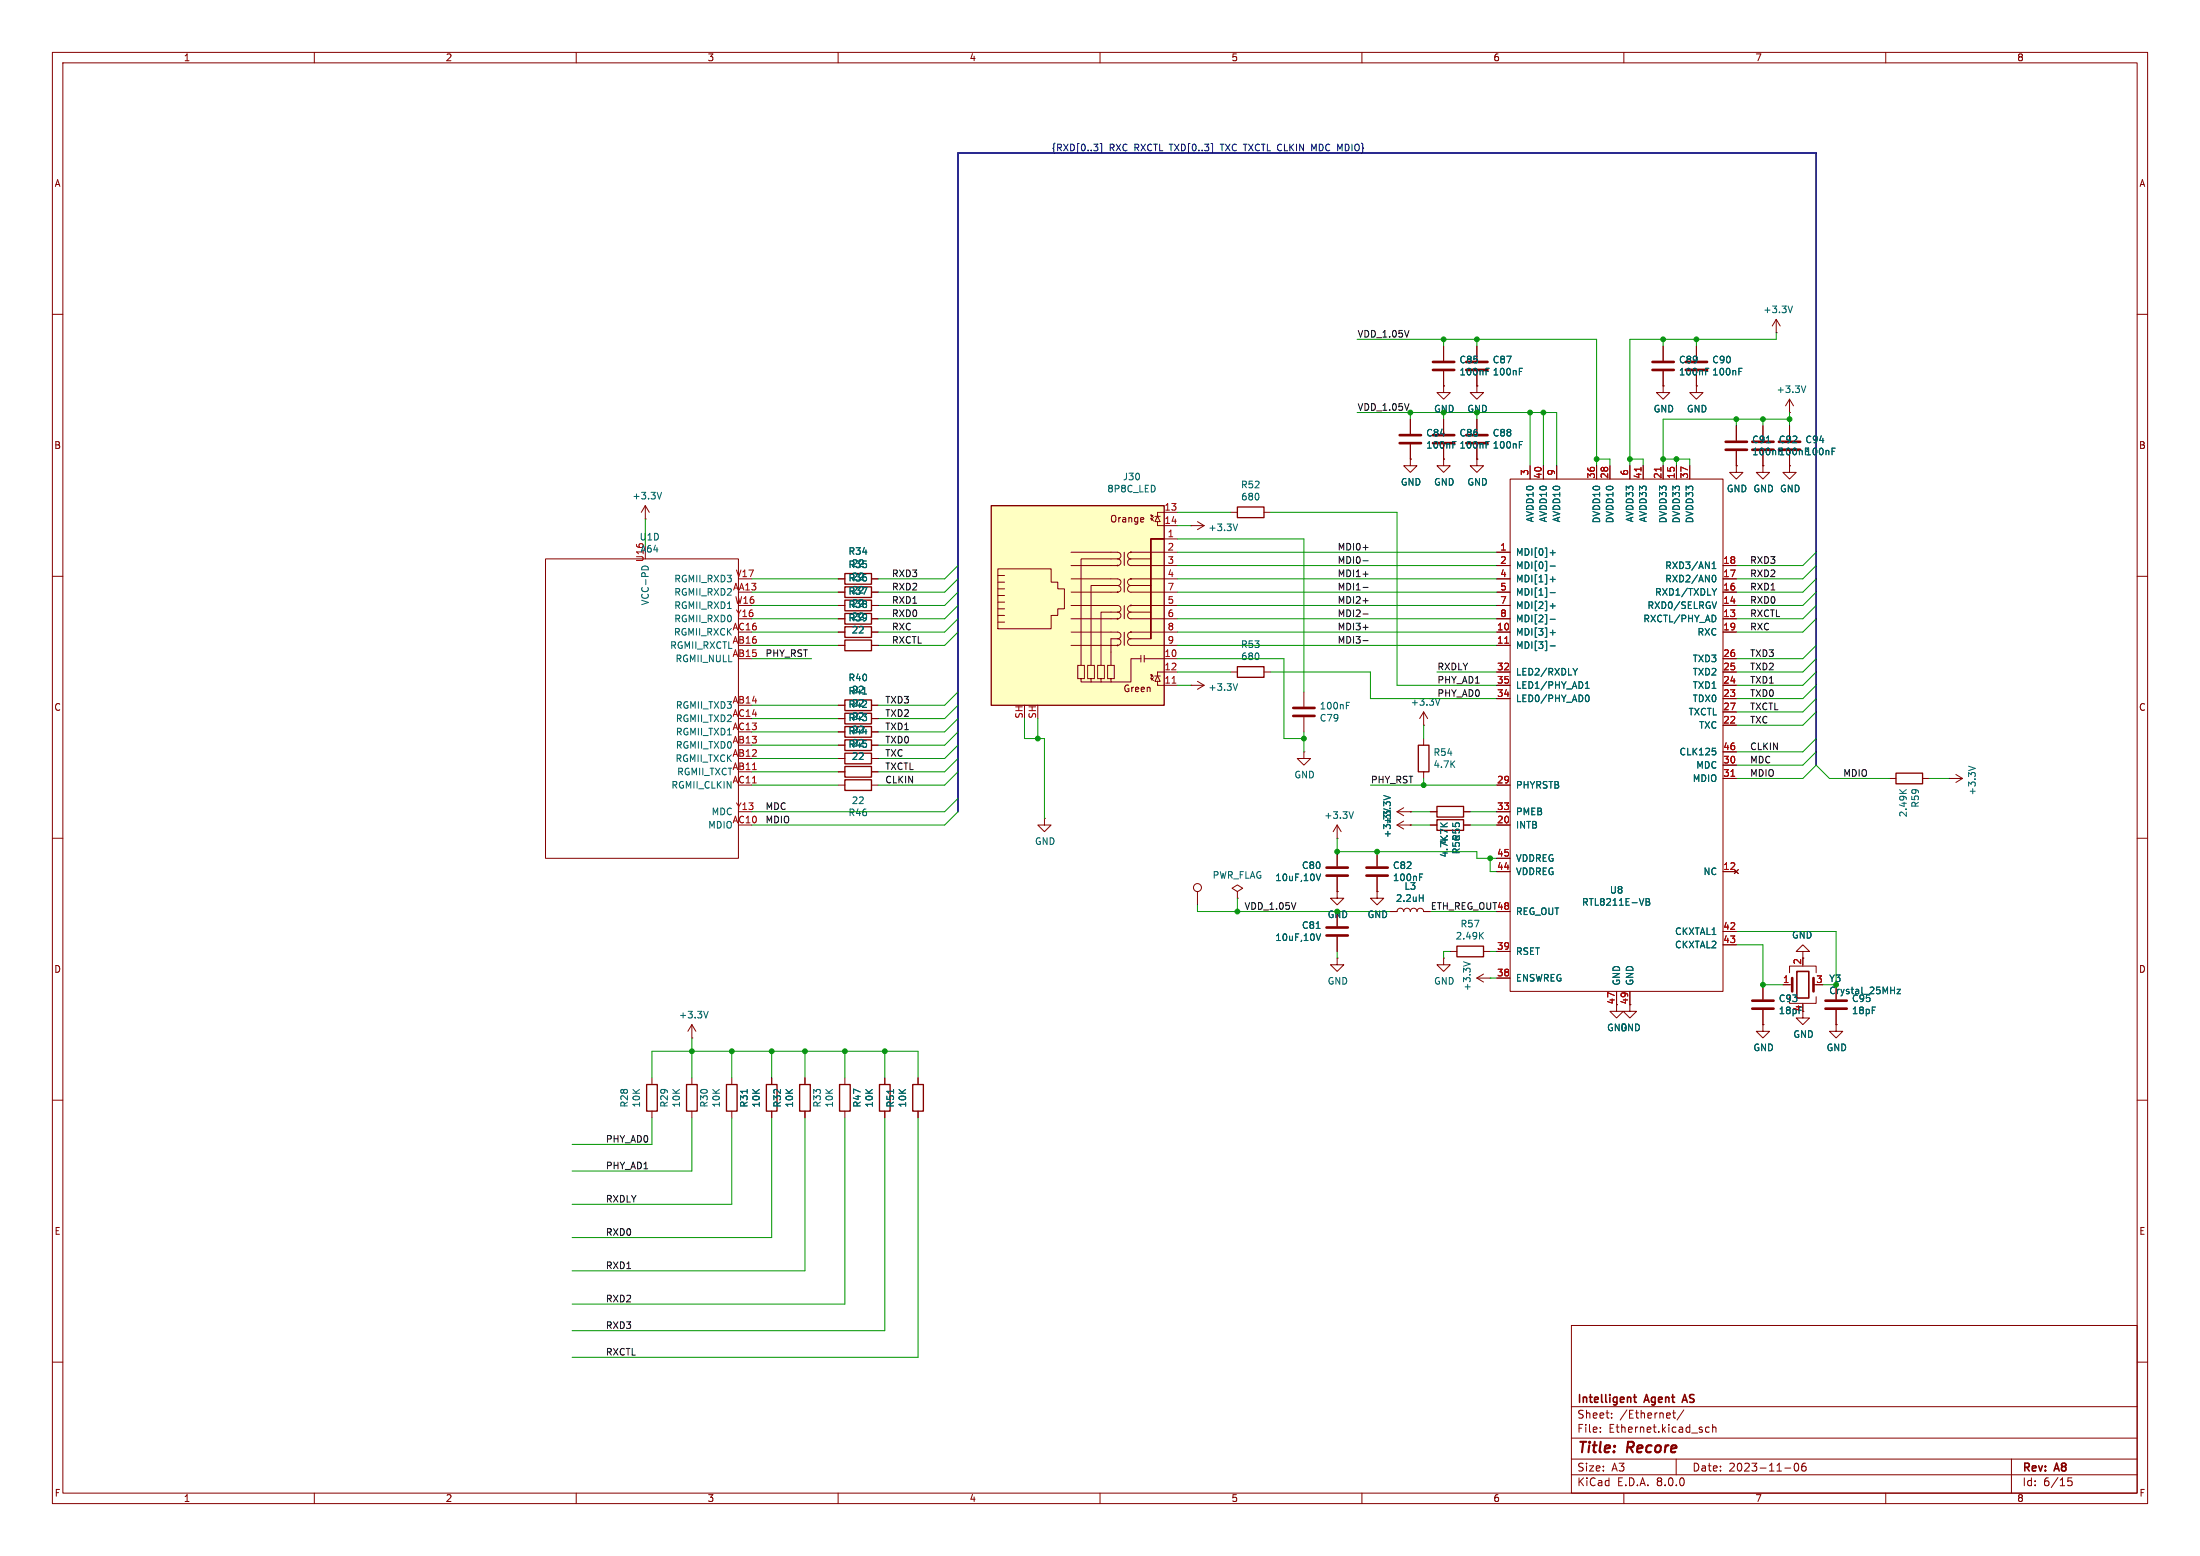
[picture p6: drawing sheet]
<svg xmlns="http://www.w3.org/2000/svg" width="420mm" height="297mm" viewBox="0 0 420 297" stroke-linecap="round" stroke-linejoin="round" font-family="sans-serif">
<g fill="none" stroke="#840000" stroke-width=".19">
<path d="M10 10h400v277h-400zM12 12h396v273h-396zM60 10v2M110 10v2M160 10v2M210 10v2M260 10v2M310 10v2M360 10v2M10 60h2M408 60h2M275.6 73.7v1.2h1.3l-1.3 1.3-1.3-1.3h1.3"/>
<path d="M275.6 73.7h.1M275.6 66v2.8M275.6 70.9v2.8M281.9 73.7v1.2h1.3l-1.3 1.3-1.2-1.3h1.2M281.9 73.7h.1M341.6 78.7h.1M341.6 76.2l-.7 1.3M341.6 76.2v2.5M341.6 76.2l.8 1.3M123.2 99.1h.1M123.2 96.5l-.8 1.3M123.2 96.5v2.6"/>
<path d="M123.2 96.5l.8 1.3M269.2 87.6v1.3h1.3l-1.3 1.3-1.2-1.3h1.2M269.2 87.6h.1M269.2 80v2.8M269.2 84.8v2.8M275.6 87.6v1.3h1.3l-1.3 1.3-1.3-1.3h1.3M275.6 87.6h.1M275.6 80v2.8M275.6 84.8v2.8M281.9 87.6v1.3h1.3l-1.3 1.3-1.2-1.3h1.2M281.9 87.6h.1M281.9 80v2.8"/>
<path d="M281.9 84.8v2.8M288.3 91.4h40.6v97.8h-40.6zM292.1 88.9v2.5M294.6 88.9v2.5M297.2 88.9v2.5M304.8 88.9v2.5M307.3 88.9v2.5M311.1 88.9v2.5M313.7 88.9v2.5M317.5 88.9v2.5M320 88.9v2.5M322.6 88.9v2.5"/>
<path d="M331.5 88.9v1.3h1.2l-1.2 1.2-1.3-1.2h1.3M331.5 88.9h.1M331.5 81.3v2.8M331.5 86.1v2.8M336.5 88.9v1.3h1.3l-1.3 1.2-1.2-1.2h1.2M336.5 88.9h.1M336.5 81.3v2.8M336.5 86.1v2.8M341.6 81.3v2.8M341.6 86.1v2.8M10 110h2M104.1 106.7h36.9v57.1h-36.9z"/>
<path d="M160 118.1h1.3M160 115.6h1.3M160 113h1.3M160 110.5h1.3M166.4 118.1h1.2M166.4 115.6h1.2M166.4 113h1.2M166.4 110.5h1.2M285.7 105.4h2.6M285.7 118.1h2.6M285.7 115.6h2.6M285.7 113h2.6"/>
<path d="M285.7 110.5h2.6M285.7 108h2.6M328.9 118.1h2.6M328.9 115.6h2.6M328.9 113h2.6M328.9 110.5h2.6M328.9 108h2.6M408 110h2M160 120.7h1.3M160 123.2h1.3M160 134.6h1.3M160 137.2h1.3"/>
<path d="M166.4 120.7h1.2M166.4 123.2h1.2M166.4 134.6h1.2M166.4 137.2h1.2M285.7 120.7h2.6M285.7 123.2h2.6M285.7 133.4h2.6M285.7 130.8h2.6M285.7 128.3h2.6M328.9 120.7h2.6M328.9 138.4h2.6M328.9 133.4h2.6"/>
<path d="M328.9 130.8h2.6M328.9 128.3h2.6M328.9 125.7h2.6M328.9 135.9h2.6M10 160h2M255.3 157.5l-.8 1.3M255.3 157.5v2.5M255.3 157.5l.7 1.3M285.7 157.5h2.6M285.7 149.9h2.6M285.7 154.9h2.6M328.9 146.1h2.6"/>
<path d="M328.9 148.6h2.6M328.9 143.5h2.6M360.7 148.6h1.2M367 148.6h1.3M372.1 148.6h.1M372.1 148.6h2.5M373.4 147.8l1.2 .8M374.6 148.6l-1.2 .8M408 160h2M255.3 160h.1M285.7 166.4h2.6M285.7 163.8h2.6"/>
<path d="M285.7 174h2.6M328.9 166.4h2.6M328.9 177.8h2.6M331.1 166l.8 .8M331.9 166l-.8 .8M132.1 198.1h.1M132.1 195.6l-.8 1.3M132.1 195.6v2.5M132.1 195.6l.7 1.3M276.9 181.6h1.2M281.9 186.7h2.6M281.9 186.7l1.3 .8"/>
<path d="M283.2 181.6h1.3M283.2 185.9l-1.3 .8M284.5 186.7h.1M285.7 186.7h2.6M285.7 181.6h2.6M308.6 189.2v2.6M311.1 189.2v2.6M328.9 180.3h2.6M336.5 188v2.8M336.5 192.8v2.8M10 210h2M124.5 205.7v1.3"/>
<path d="M124.5 212.1v1.3M132.1 205.7v1.3M132.1 212.1v1.3M139.7 205.7v1.3M139.7 212.1v1.3M147.3 205.7v1.3M147.3 212.1v1.3M153.7 205.7v1.3M153.7 212.1v1.3M161.3 205.7v1.3M161.3 212.1v1.3M168.9 205.7v1.3"/>
<path d="M168.9 212.1v1.3M175.3 205.7v1.3M175.3 212.1v1.3M408 210h2M10 260h2M300 253h108v32h-108zM408 260h2M300 278.5h108M300 274.5h108M300 268.5h108M305.5 273.2v.2M305.5 272.5v.1"/>
<path d="M307.7 270.5v.2M307.7 269.8v.1M319.3 269.7h.6M319.5 269.2v1.3l.4 .2M320 278.5v3M321.4 269.1l-1.2 1.9M326.3 272.5l-.4-.1-.3 .3 .1 .6h.6M326.9 272.5l.3-.1 .3 .1 .1 .9M326.9 271.9v1.5M342.7 279.4l.2-.1a.8 .8 0 0 1 .5 .7 .8 .8 0 0 1-.5 .8 1 1 0 0 1-.2-1.4zM344.7 279.3a.59 .59 0 0 0-.8 .6v.6l.2 .2 .4 .1 .2-.2 .1-.5-.1-.2h-.5l-.3 .2M384 278.5v6.5"/>
<path d="M60 285v2M110 285v2M160 285v2M210 285v2M260 285v2M300 281.5h108M310 285v2M340.7 280.2h1.2M360 285v2M395.5 282.1h-.7l-.1 .7 .2-.1h.5l.2 .2-.1 .5-.2 .2-.6-.2"/>
</g>
<path d="M311.8 266.7h.6M312 266.2v1.3l.4 .2M321.3 267.3h.7M321.6 266.2l-.5 1.5" fill="none" stroke="#840000" stroke-width=".3"/>
<g fill="none" stroke="#006464" stroke-width=".19">
<path d="M283.7 70.9h.4M283.7 70.3h.6M344.7 73.7l-.4 1.2M126.3 94l-.4 1.2M277.4 84.9h.4M277.4 84.3h.6M283.7 84.9h.4M283.7 84.3h.6M290.1 84.9h.4M290.1 84.3h.6M337.2 84.5h.7M349.7 86.1h.5"/>
<path d="M349.7 85.5h.6M122.5 108.5a.68 .68 0 0 1 .6-.5 .68 .68 0 0 1 .7 .5M295.9 108h1M295.9 105.5h1M295.9 110.6h1M295.9 113.1h1M295.9 115.7h1M295.9 118.2h1M296.4 105v1M296.4 110.1v1M296.4 115.2v.9M326.8 108.5h.8"/>
<path d="M326.8 107.6l.4-.3v1.2M327 109.9l.1-.1a.68 .68 0 0 1 .5 .6 .68 .68 0 0 1-.5 .7l-.1-.2M327.5 117.7v.7M327.7 114.9l-.4 1.2M327.7 112.3l-.4 .7M164.7 132.5h.7M295.9 120.7h1M295.9 123.3h1M296.4 120.3v.9M300.3 127.6l.4 .6M300.7 128.2v.6M301.1 127.6l-.4 .6"/>
<path d="M302.7 131.4h.7M302.7 130.5l.3-.4v1.3M302.8 132.7h.2a.68 .68 0 0 1 .4 .6 .68 .68 0 0 1-.4 .6h-.2M258.4 154.9l-.5 1.3M326.9 142.8h.6M327.3 143.3l.3 .2v.3l-.3 .3M362.7 150.7l.7 .7M363.9 150.7l-.7 .6M375.8 146.2l1.3 .5M282.6 178.5l.6 .7M283.2 178l-.7 .7M314.2 171.5h.5l.2 .3-.2 .3 .2 .1 .1 .3-.3 .3h-.5z"/>
<path d="M314.2 172.1h.5M135.2 193l-.4 1.3M279.4 183.6l1.3 .4M142.6 207.9v.8M170.6 207.9v.8"/>
</g>
<g fill="none" stroke="#840000" stroke-width=".51">
<path d="M273.6 70.6h4M273.6 69.1h4M267.2 84.6h4.1M267.2 83.1h4.1M273.6 84.6h4M273.6 83.1h4M279.9 84.6h4.1M279.9 83.1h4.1M329.4 85.9h4.1M329.4 84.3h4.1M334.5 85.9h4.1M334.5 84.3h4.1"/>
<path d="M339.6 85.9h4.1M339.6 84.3h4.1M334.5 192.5h4.1M334.5 191h4.1"/>
</g>
<path d="M313.3 89.2v.7M317.1 89.2v.7M287.3 122.8h.7M143.7 146.9h.7M330.4 148.2h.8" fill="none" stroke="#a90000" stroke-width=".19"/>
<g fill="none" stroke="#840000" stroke-width=".25">
<path d="M161.3 114.6h5.1v2h-5.1zM161.3 117.1h5.1v2h-5.1zM161.3 119.6h5.1v2.1h-5.1zM161.3 109.5h5.1v2h-5.1zM161.3 112h5.1v2h-5.1zM161.3 133.6h5.1v2h-5.1zM161.3 136.1h5.1v2.1h-5.1zM161.3 122.2h5.1v2h-5.1zM361.9 147.6h5.1v2h-5.1zM278.1 180.6h5.1v2h-5.1zM123.4 207h2.1v5.1h-2.1zM131.1 207h2v5.1h-2z"/>
<path d="M138.7 207h2v5.1h-2zM146.3 207h2v5.1h-2zM152.7 207h2v5.1h-2zM160.3 207h2v5.1h-2zM167.9 207h2v5.1h-2zM174.2 207h2.1v5.1h-2.1z"/>
</g>
<path d="M189.2 96.5h33v38.1h-33z" fill="#ffffc2"/>
<g fill="none" stroke="#840000" stroke-width=".19">
<path d="M275.6 73.7h.1M275.6 66v2.8M275.6 70.9v2.8M281.9 73.7h.1M281.9 66v2.8M281.9 70.9v2.8M317.5 73.7v1.2h1.3l-1.3 1.3-1.3-1.3h1.3M317.5 73.7h.1M317.5 66v2.8M317.5 70.9v2.8M323.8 73.7v1.2h1.3l-1.3 1.3-1.2-1.3h1.2M323.8 73.7h.1"/>
<path d="M323.8 66v2.8M323.8 70.9v2.8M339.1 63.5h.1M339.1 61l-.8 1.2M339.1 61v2.5M339.1 61l.8 1.2M218.2 98.8l.1 .3-.6 .1M218.3 99.6h-.1M219.7 98.9l.1 .4M219.7 98.3l.1 .4M220.1 99.1l-.4-.2 .5 .5M220.1 98.4l-.4-.1 .5 .5"/>
<path d="M220.5 98.6h1M221 98.6l.5 1h-1zM221 99.6v.7h3.8M224.8 97.8h-3.8v.8M228.6 99.6l1.3 .7M234.9 97.8h1.3M241.3 97.8h1.3M269.2 87.6h.1M269.2 80v2.8M269.2 84.8v2.8M275.6 87.6h.1M275.6 80v2.8"/>
<path d="M275.6 84.8v2.8M281.9 87.6h.1M281.9 80v2.8M281.9 84.8v2.8M292.1 88.9v2.5M294.6 88.9v2.5M297.2 88.9v2.5M304.8 88.9v2.5M307.3 88.9v2.5M311.1 88.9v2.5M313.7 88.9v2.5M317.5 88.9v2.5"/>
<path d="M320 88.9v2.5M322.6 88.9v2.5M331.5 88.9h.1M331.5 81.3v2.8M331.5 86.1v2.8M336.5 88.9h.1M336.5 81.3v2.8M336.5 86.1v2.8M341.6 88.9v1.3h1.3l-1.3 1.2-1.2-1.2h1.2M341.6 88.9h.1M341.6 81.3v2.8M341.6 86.1v2.8"/>
<path d="M160 118.1h1.3M160 115.6h1.3M160 113h1.3M160 110.5h1.3M166.4 118.1h1.2M166.4 115.6h1.2M166.4 113h1.2M166.4 110.5h1.2M190.5 118.7h1.3M190.5 117.5h1.3M190.5 116.2h1.3M190.5 114.9h1.3"/>
<path d="M190.5 113.7h1.3M190.5 112.4h1.3M190.5 108.6h10.2v2.5h1.2v1.3h1.3v3.8h-1.3v1.3h-1.2v2.5h-10.2zM190.5 111.1h1.3M190.5 109.9h1.3M204.5 115.6h8.9a.63 .63 0 0 1 .6 .6 .63 .63 0 0 1-.6 .6M204.5 110.5h8.9a.63 .63 0 0 1 .6 .6 .63 .63 0 0 1-.6 .7M204.5 105.4h8.9a.63 .63 0 0 1 .6 .6 .63 .63 0 0 1-.6 .7M213.4 116.8h-3.2v10.2M213.4 111.8h-5.1v15.2M213.4 106.7h-7v20.3M213.4 116.8a.63 .63 0 0 1 .6 .7 .63 .63 0 0 1-.6 .6h-8.9"/>
<path d="M213.4 111.8a.63 .63 0 0 1 .6 .6 .63 .63 0 0 1-.6 .6h-8.9M213.4 106.7a.63 .63 0 0 1 .6 .6 .63 .63 0 0 1-.6 .7h-8.9M214.6 105.4v2.6M214.6 110.5v2.5M214.6 115.6v2.5M215.9 106.7a.64 .64 0 0 0-.6 .6 .64 .64 0 0 0 .6 .7h8.9M215.9 116.8a.64 .64 0 0 0-.6 .7 .64 .64 0 0 0 .6 .6h8.9M215.9 111.8a.64 .64 0 0 0-.6 .6 .64 .64 0 0 0 .6 .6M215.9 113h8.9M215.9 111.8h3.8M215.9 106.7h3.8M215.9 116.8h3.8"/>
<path d="M219.7 102.9v19zM219.7 102.9h2.5zM222.2 102.9h2.6M224.8 105.4h-8.9a.64 .64 0 0 0-.6 .6 .64 .64 0 0 0 .6 .7M224.8 115.6h-8.9a.64 .64 0 0 0-.6 .6 .64 .64 0 0 0 .6 .6M224.8 110.5h-8.9a.64 .64 0 0 0-.6 .6 .64 .64 0 0 0 .6 .7M227.3 100.3h.1M227.3 100.3h2.6M229.9 100.3l-1.3 .8M285.7 118.1h2.6M285.7 115.6h2.6M285.7 113h2.6"/>
<path d="M285.7 110.5h2.6M285.7 108h2.6M285.7 105.4h2.6M328.9 118.1h2.6M328.9 115.6h2.6M328.9 113h2.6M328.9 110.5h2.6M328.9 108h2.6M160 123.2h1.3M160 120.7h1.3M160 139.7h1.3M160 134.6h1.3"/>
<path d="M160 137.2h1.3M166.4 123.2h1.2M166.4 120.7h1.2M166.4 139.7h1.2M166.4 134.6h1.2M166.4 137.2h1.2M204.5 120.7h8.9a.63 .63 0 0 1 .6 .6 .63 .63 0 0 1-.6 .6M206.4 129.5h-.7v-2.5h1.3v2.5h-.6v.7h1.9M208.3 129.5h-.7v-2.5h1.3v2.5h-.6v.7h1.9M210.2 129.5h-.7v-2.5h1.3v2.5h-.6v.7h1.9M213.4 121.9a.63 .63 0 0 1 .6 .7 .63 .63 0 0 1-.6 .6h-8.9M213.4 121.9h-1.3v5.1"/>
<path d="M214.6 120.7v2.5M215.9 121.9a.64 .64 0 0 0-.6 .7 .64 .64 0 0 0 .6 .6h8.9M215.9 121.9h3.8M217.8 125.1v1.3M217.8 125.7h-1.9v4.5h-3.8v-.7h.6v-2.5h-1.2v2.5h.6M218.4 125.1v1.3M218.4 125.7h6.4M219.7 129.4l.1 .4M219.7 128.8l.1 .4M220.1 129.5l-.4-.1 .5 .5M220.1 128.9l-.4-.1 .5 .5M220.5 129h1"/>
<path d="M221 129l.5 1h-1zM221 130v.8h3.8M224.8 120.7h-8.9a.64 .64 0 0 0-.6 .6 .64 .64 0 0 0 .6 .6M224.8 128.3h-3.8v.7M227.3 130.8h.1M227.3 130.8h2.6M228.6 130l1.3 .8M229.9 130.8l-1.3 .8M234.9 128.3h1.3M241.3 128.3h1.3M248.9 132.1v2.8M248.9 136.9v2.8"/>
<path d="M271.8 138.4h.1M271.8 135.9l-.8 1.3M271.8 135.9v2.5M271.8 135.9l.7 1.3M285.7 123.2h2.6M285.7 120.7h2.6M285.7 130.8h2.6M285.7 128.3h2.6M285.7 133.4h2.6M328.9 120.7h2.6M328.9 130.8h2.6M328.9 128.3h2.6"/>
<path d="M328.9 125.7h2.6M328.9 138.4h2.6M328.9 133.4h2.6M328.9 135.9h2.6M160 144.8h1.3M160 147.3h1.3M160 142.2h1.3M160 149.9h1.3M166.4 144.8h1.2M166.4 147.3h1.2M166.4 142.2h1.2M166.4 149.9h1.2"/>
<path d="M199.4 156.2v1.3h1.3l-1.3 1.3-1.3-1.3h1.3M199.4 156.2h.1M248.9 143.5v1.3h1.3l-1.3 1.3-1.3-1.3h1.3M248.9 143.5h.1M266.7 157.5l1.3 .7M266.7 157.5h2.5M266.7 154.9h2.5M266.7 154.9l1.3 .8M268 156.7l-1.3 .8M268 154.2l-1.3 .7M269.2 157.5h.1M269.2 154.9h.1"/>
<path d="M271.8 141v1.2M271.8 147.3v1.3M273 157.5h1.3M273 154.9h1.3M279.4 157.5h1.3M279.4 154.9h1.3M285.7 157.5h2.6M285.7 154.9h2.6M285.7 149.9h2.6M328.9 146.1h2.6M328.9 148.6h2.6M328.9 143.5h2.6"/>
<path d="M228.6 170.2v2.5M236.2 170.2l1-.7-1-.6-1 .6 1 .7v1.3M236.2 171.5h.1M255.3 170.2v1.3h1.2l-1.2 1.2-1.3-1.2h1.3M255.3 170.2h.1M255.3 162.6v2.8M255.3 167.4v2.8M255.3 174v2.8M255.3 178.8v2.8M262.9 170.2v1.3h1.3l-1.3 1.2-1.3-1.2h1.3M262.9 170.2h.1M262.9 162.6v2.8"/>
<path d="M262.9 167.4v2.8M265.4 174h1.3a.64 .64 0 0 1 .6-.6 .64 .64 0 0 1 .7 .6 .64 .64 0 0 1 .6-.6 .64 .64 0 0 1 .6 .6 .64 .64 0 0 1 .7-.6 .64 .64 0 0 1 .6 .6 .64 .64 0 0 1 .6-.6 .64 .64 0 0 1 .7 .6h1.2M285.7 174h2.6M285.7 166.4h2.6M285.7 163.8h2.6M328.9 166.4h2.6M328.9 177.8h2.6M331.1 166l.8 .8M331.9 166l-.8 .8M255.3 182.9v1.3h1.2l-1.2 1.2-1.3-1.2h1.3M255.3 182.9h.1M275.6 182.9v1.3h1.3l-1.3 1.2-1.3-1.2h1.3"/>
<path d="M275.6 182.9h.1M285.7 186.7h2.6M285.7 181.6h2.6M308.6 189.2v3.8h1.3l-1.3 1.3-1.3-1.3h1.3M311.1 189.2v3.8h1.3l-1.3 1.3-1.2-1.3h1.2M328.9 180.3h2.6M336.5 195.6v1.3h1.3l-1.3 1.2-1.2-1.2h1.2M336.5 195.6h.1M336.5 188v2.8M336.5 192.8v2.8M340.4 188h1.7M341.6 190.2v1.3h5.1v-1.3"/>
<path d="M341.6 185.7v-1.3h5.1v1.3M344.2 181.6h1.2l-1.2-1.3-1.3 1.3h1.3v1.3M344.2 193v1.3h1.2l-1.2 1.3-1.3-1.3h1.3M344.2 191.5v.3M350.5 195.6v1.3h1.3l-1.3 1.2-1.3-1.2h1.3M350.5 195.6h.1M350.5 188v2.8M350.5 192.8v2.8M147.3 205.7v1.3M147.3 212.1v1.3M153.7 205.7v1.3M153.7 212.1v1.3"/>
<path d="M168.9 205.7v1.3M168.9 212.1v1.3M175.3 205.7v1.3M175.3 212.1v1.3"/>
<circle cx="228.6" cy="169.4" r=".76"/>
</g>
<g fill="#840000" stroke="#840000" stroke-width=".19">
<circle cx="215.9" cy="105.4" r=".08"/>
<circle cx="213.4" cy="123.2" r=".08"/>
<circle cx="213.4" cy="118.1" r=".08"/>
<circle cx="213.4" cy="113" r=".08"/>
<circle cx="213.4" cy="108" r=".08"/>
<circle cx="215.9" cy="120.7" r=".08"/>
<circle cx="215.9" cy="115.6" r=".08"/>
<circle cx="215.9" cy="110.5" r=".08"/>
</g>
<path d="M189.2 96.5h33v38.1h-33zM236.2 96.8h5.1v2h-5.1zM161.3 138.7h5.1v2h-5.1zM236.2 127.3h5.1v2h-5.1zM161.3 143.8h5.1v2h-5.1zM161.3 146.3h5.1v2h-5.1zM161.3 141.2h5.1v2.1h-5.1zM161.3 148.8h5.1v2.1h-5.1zM270.8 142.2h2v5.1h-2zM274.3 153.9h5.1v2.1h-5.1zM274.3 156.5h5.1v2h-5.1z" fill="none" stroke="#840000" stroke-width=".25"/>
<path d="M313.3 89.2v.7M317.1 89.2v.7M223.8 130.4h.7M287.3 122.8h.7M330.4 148.2h.8" fill="none" stroke="#a90000" stroke-width=".19"/>
<g fill="none" stroke="#840000" stroke-width=".51">
<path d="M279.9 70.6h4.1M279.9 69.1h4.1M315.5 70.6h4M315.5 69.1h4M321.8 70.6h4.1M321.8 69.1h4.1M246.9 135.1h4.1M246.9 136.7h4.1M253.2 178.6h4.1M253.2 177h4.1M253.2 167.1h4.1M253.2 165.6h4.1"/>
<path d="M260.9 167.1h4M260.9 165.6h4M342.1 186.7v2.5M346.2 186.7v2.5M348.5 192.5h4.1M348.5 191h4.1"/>
</g>
<g fill="none" stroke="#006464" stroke-width=".19">
<path d="M342.2 58.4l-.4 1.3M283.7 70.9h.4M283.7 70.3h.6M290.1 70.9h.4M290.1 70.3h.6M325.6 70.9h.4M325.6 70.3h.6M332 70.9h.4M332 70.3h.6M277.4 84.9h.4M277.4 84.3h.6M283.7 84.9h.4"/>
<path d="M283.7 84.3h.6M290.1 84.9h.4M290.1 84.3h.6M337.2 84.5h.7M349.7 86.1h.5M349.7 85.5h.6M236.3 100l-.5 1.3M295.9 105.5h1M295.9 108h1M295.9 110.6h1M295.9 113.1h1M295.9 115.7h1"/>
<path d="M295.9 118.2h1M296.4 105v1M296.4 110.1v1M296.4 115.2v.9M326.8 108.5h.8M326.8 107.6l.4-.3v1.2M327 109.9l.1-.1a.68 .68 0 0 1 .5 .6 .68 .68 0 0 1-.5 .7l-.1-.2M327.5 117.7v.7M327.7 114.9l-.4 1.2M327.7 112.3l-.4 .7M164.7 132.5h.7M236.3 130.5l-.5 1.3"/>
<path d="M257 134.7h.5M257 134.1h.6M274.9 133.3l-.4 1.3M295.9 120.7h1M295.9 123.3h1M296.4 120.3v.9M300.3 127.6l.4 .6M300.7 128.2v.6M301.1 127.6l-.4 .6M302.7 131.4h.7M302.7 130.5l.3-.4v1.3M302.8 132.7h.2a.68 .68 0 0 1 .4 .6 .68 .68 0 0 1-.4 .6h-.2"/>
<path d="M264.2 154.4l1.2 .4M264.2 153.8v-.8l.4 .5 .2-.4h.5l.1 .2-.1 .5M264.2 151.8l1.2 .5-1.2 .4M265.3 154.3h.1M326.9 142.8h.6M327.3 143.3l.3 .2v.3l-.3 .3M251.3 178.3l.4 1.2 .4-1.2M251.3 166.8l.4 1.3 .4-1.3M251.3 177.2h.7M271 171.4h.7M271 167.4h.4M271 166.8h.6"/>
<path d="M271.7 170.8v1.3M275.5 162.8h.8M275.9 162.6v.8l-.9-.3M276.2 162.2h.1M314.2 171.5h.5l.2 .3-.2 .3 .2 .1 .1 .3-.3 .3h-.5zM314.2 172.1h.5M362.2 188.8h.6l-.6 .9h.6M142.6 207.9v.8M170.6 207.9v.8"/>
</g>
<path d="M343 185.4h2.3v5.1h-2.3z" fill="none" stroke="#840000" stroke-width=".3"/>
<path d="M260.2 112.1h1M260.2 104.5h1M260.2 119.7h1M260.2 107h1M260.2 117.2h1M260.2 114.7h1M260.2 109.6h1M260.2 122.3h1" fill="none" stroke="#0f0f0f" stroke-width=".19"/>
<path d="M208.8 27.5h.8l-.4 .5M209.3 28l.3 .2v.3l-.3 .3M210 27.4h.3v1.8h-.3M250.4 27.5l.4 .9 .5-.9" fill="none" stroke="#000084" stroke-width=".19"/>
<path d="M346.7 146.1v-116.9h-163.8v125.7" fill="none" stroke="#000084" stroke-width=".3"/>
<g fill="none" stroke="#009600" stroke-width=".19">
<path d="M259.1 64.8h45.7v24.1M259.1 78.7h38.1v10.2M269.2 78.7v1.3M275.6 64.8v1.2M275.6 78.7v1.3M281.9 64.8v1.2M281.9 78.7v1.3M292.1 78.7v10.2M294.6 78.7v10.2M317.5 64.8v1.2M323.8 64.8v1.2M339.1 63.5v1.3h-28v24.1"/>
<path d="M341.6 78.7v2.6M123.2 99.1v5M224.8 97.8h10.1M242.6 97.8h24.1v33h19M304.8 87.6h2.5v1.3M311.1 87.6h2.6v1.3M317.5 87.6h5.1v1.3M320 87.6v1.3M331.5 80v1.3M336.5 80v1.3M341.6 80h-24.1v8.9M143.5 115.6h16.5"/>
<path d="M143.5 113h16.5M143.5 110.5h16.5M143.5 118.1h16.5M182.9 113l-2.6 2.6h-12.7M182.9 110.5l-2.6 2.5h-12.7M182.9 108l-2.6 2.5h-12.7M182.9 118.1l-2.6 2.6h-12.7M182.9 115.6l-2.6 2.5h-12.7M224.8 102.9h24.1v29.2M224.8 115.6h60.9M224.8 113h60.9M224.8 110.5h60.9"/>
<path d="M224.8 118.1h60.9M224.8 105.4h60.9M224.8 100.3h2.5M224.8 108h60.9M346.7 113l-2.5 2.6h-12.7M346.7 110.5l-2.5 2.5h-12.7M346.7 108l-2.5 2.5h-12.7M346.7 118.1l-2.5 2.6h-12.7M346.7 115.6l-2.5 2.5h-12.7M346.7 105.4l-2.5 2.6h-12.7M143.5 139.7h16.5M143.5 134.6h16.5"/>
<path d="M143.5 125.7h11.4M143.5 120.7h16.5M143.5 123.2h16.5M143.5 137.2h16.5M182.9 137.2l-2.6 2.5h-12.7M182.9 132.1l-2.6 2.5h-12.7M182.9 139.7l-2.6 2.5h-12.7M182.9 120.7l-2.6 2.5h-12.7M182.9 134.6l-2.6 2.6h-12.7M195.6 137.2v3.8h3.8v15.2M198.1 137.2v3.8M224.8 125.7h20.3v15.3h3.8"/>
<path d="M224.8 120.7h60.9M224.8 123.2h60.9M224.8 128.3h10.1M224.8 130.8h2.5M242.6 128.3h19v5.1h24.1M248.9 139.7v3.8M271.8 138.4v2.6M274.3 128.3h11.4M346.7 123.2l-2.5 2.5h-12.7M346.7 125.7l-2.5 2.6h-12.7M346.7 133.4l-2.5 2.5h-12.7M346.7 135.9l-2.5 2.5h-12.7"/>
<path d="M346.7 130.8l-2.5 2.6h-12.7M346.7 128.3l-2.5 2.5h-12.7M143.5 144.8h16.5M143.5 147.3h16.5M143.5 142.2h16.5M143.5 149.9h16.5M182.9 142.2l-2.6 2.6h-12.7M182.9 144.8l-2.6 2.5h-12.7M182.9 147.3l-2.6 2.6h-12.7M182.9 152.4l-2.6 2.5h-36.8M182.9 154.9l-2.6 2.6h-36.8M261.6 149.9h24.1"/>
<path d="M269.2 154.9h3.8M269.2 157.5h3.8M271.8 148.6v1.3M280.7 154.9h5M280.7 157.5h5M331.5 148.6h12.7l2.5-2.5 2.5 2.5h11.5M346.7 141l-2.5 2.5h-12.7M346.7 143.5l-2.5 2.6h-12.7M368.3 148.6h3.8M228.6 172.7v1.3h36.8M236.2 171.5v2.5M255.3 160v2.6h26.6v1.2h3.8"/>
<path d="M273 174h12.7M284.5 163.8v2.6h1.2M331.5 177.8h19v10.2h-2.5M132.1 198.1v7.6M255.3 181.6v1.3M276.9 181.6h-1.3v1.3M284.5 181.6h1.2M284.5 186.7h1.2M331.5 180.3h5v7.7h3.9M124.5 205.7v-5h50.8v5M124.5 213.4v5h-15.3M132.1 213.4v10.1h-22.9"/>
<path d="M139.7 200.7v5M139.7 213.4v16.5h-30.5M147.3 200.7v5M147.3 213.4v22.8h-38.1M153.7 213.4v29.2h-44.5M153.7 200.7v5M161.3 200.7v5M161.3 213.4v35.5h-52.1M168.9 200.7v5M168.9 213.4v40.6h-59.7M175.3 213.4v45.7h-66.1"/>
</g>
<g fill="#009600" stroke="#009600" stroke-width=".19">
<circle cx="350.5" cy="188" r=".46"/>
<circle cx="336.5" cy="188" r=".46"/>
<circle cx="317.5" cy="87.6" r=".46"/>
<circle cx="341.6" cy="80" r=".46"/>
<circle cx="311.1" cy="87.6" r=".46"/>
<circle cx="304.8" cy="87.6" r=".46"/>
<circle cx="292.1" cy="78.7" r=".46"/>
<circle cx="294.6" cy="78.7" r=".46"/>
<circle cx="281.9" cy="64.8" r=".46"/>
<circle cx="275.6" cy="64.8" r=".46"/>
<circle cx="269.2" cy="78.7" r=".46"/>
<circle cx="323.8" cy="64.8" r=".46"/>
<circle cx="317.5" cy="64.8" r=".46"/>
<circle cx="336.5" cy="80" r=".46"/>
<circle cx="331.5" cy="80" r=".46"/>
<circle cx="320" cy="87.6" r=".46"/>
<circle cx="284.5" cy="163.8" r=".46"/>
<circle cx="271.8" cy="149.9" r=".46"/>
<circle cx="255.3" cy="162.6" r=".46"/>
<circle cx="262.9" cy="162.6" r=".46"/>
<circle cx="168.9" cy="200.7" r=".46"/>
<circle cx="161.3" cy="200.7" r=".46"/>
<circle cx="153.7" cy="200.7" r=".46"/>
<circle cx="147.3" cy="200.7" r=".46"/>
<circle cx="132.1" cy="200.7" r=".46"/>
<circle cx="139.7" cy="200.7" r=".46"/>
<circle cx="236.2" cy="174" r=".46"/>
<circle cx="248.9" cy="141" r=".46"/>
<circle cx="198.1" cy="141" r=".46"/>
</g>
<g font-size="2.8" fill="#840000">
<text x="301" y="277.9">Title:</text>
<text x="310.6" y="277.9">Recore</text>
</g>
<g font-size="2.1" fill="#840000">
<text x="301" y="268.2">Intelligent</text>
<text x="314.1" y="268.2">Agent</text>
<text x="322" y="268.2">AS</text>
<text x="301" y="273.7">File:</text>
<text x="301" y="271">Sheet:</text>
<text x="307.1" y="273.7">Ethernet.kicad_sch</text>
<text x="309.2" y="271">/Ethernet/</text>
<text x="301" y="281.1">Size:</text>
<text x="307.6" y="281.1">A3</text>
<text x="323" y="281.1">Date:</text>
<text x="330" y="281.1">2023-11-06</text>
<text x="386" y="281.3">Rev:</text>
<text x="392.4" y="281.3">A8</text>
<text x="301" y="283.9">KiCad</text>
<text x="308.7" y="283.9">E.D.A.</text>
<text x="316.3" y="283.9">8.0.0</text>
<text x="386" y="283.9">Id:</text>
<text x="390.1" y="283.9">6/15</text>
</g>
<g font-size="1.8" fill="#840000">
<text x="35" y="11.9">1</text>
<text x="85" y="11.9">2</text>
<text x="135" y="11.9">3</text>
<text x="185" y="11.9">4</text>
<text x="235" y="11.9">5</text>
<text x="285" y="11.9">6</text>
<text x="335" y="11.9">7</text>
<text x="385" y="11.9">8</text>
<text x="10.3" y="35.9">A</text>
<text x="408.3" y="35.9">A</text>
<text x="10.3" y="85.9">B</text>
<text x="408.2" y="85.9">B</text>
<text x="211.8" y="99.9">Orange</text>
<text x="10.3" y="135.9">C</text>
<text x="214.4" y="132.3">Green</text>
<text x="408.2" y="135.9">C</text>
<text x="10.3" y="185.9">D</text>
<text x="343.9" y="184.2" transform="rotate(-90 343.9 184.2)">2</text>
<text x="408.2" y="185.9">D</text>
<text x="10.3" y="235.9">E</text>
<text x="408.3" y="235.9">E</text>
<text x="10.3" y="285.9">F</text>
<text x="35" y="286.9">1</text>
<text x="85" y="286.9">2</text>
<text x="135" y="286.9">3</text>
<text x="185" y="286.9">4</text>
<text x="235" y="286.9">5</text>
<text x="285" y="286.9">6</text>
<text x="335" y="286.9">7</text>
<text x="385" y="286.9">8</text>
<text x="408.3" y="285.9">F</text>
</g>
<g font-size="1.8" fill="#000084">
<text x="200.7" y="28.9">{RXD[0..3]</text>
<text x="211.7" y="28.9">RXC RXCTL TXD[0..3]</text>
<text x="233.5" y="28.9">TXC TXCTL CLKIN</text>
<text x="251.4" y="28.9">MDC MDIO}</text>
</g>
<g font-size="1.8" fill="#006464">
<text x="336.5" y="60">+3.3V</text>
<text x="278.5" y="69.5">C85</text>
<text x="278.5" y="71.9">100nF</text>
<text x="284.9" y="69.5">C87</text>
<text x="284.9" y="71.9">100nF</text>
<text x="320.4" y="69.5">C89</text>
<text x="320.4" y="71.9">100nF</text>
<text x="326.8" y="69.5">C90</text>
<text x="326.8" y="71.9">100nF</text>
<text x="339.1" y="75.2">+3.3V</text>
<text x="272.2" y="83.5">C84</text>
<text x="278.5" y="83.5">C86</text>
<text x="284.9" y="83.5">C88</text>
<text x="315.6" y="78.9">GND</text>
<text x="321.9" y="78.9">GND</text>
<text x="272.2" y="85.8">100nF</text>
<text x="278.5" y="85.8">100nF</text>
<text x="284.9" y="85.8">100nF</text>
<text x="334.4" y="84.8">C91</text>
<text x="334.4" y="87.1">100nF100nF100nF</text>
<text x="339.5" y="84.8">C92</text>
<text x="344.6" y="84.8">C94</text>
<text x="120.6" y="95.5">+3.3V</text>
<text x="211.3" y="94.2">8P8C_LED</text>
<text x="214.3" y="91.9">J30</text>
<text x="236.8" y="93.4">R52</text>
<text x="236.8" y="95.7">680</text>
<text x="267.3" y="92.9">GND</text>
<text x="273.7" y="92.9">GND</text>
<text x="280" y="92.9">GND</text>
<text x="329.6" y="94.2">GND GND GND</text>
<text x="230.6" y="101.6">+3.3V</text>
<text x="293" y="99.8" transform="rotate(-90 293 99.8)">AVDD10</text>
<text x="295.5" y="99.8" transform="rotate(-90 295.5 99.8)">AVDD10</text>
<text x="298" y="99.8" transform="rotate(-90 298 99.8)">AVDD10</text>
<text x="305.7" y="100" transform="rotate(-90 305.7 100)">DVDD10</text>
<text x="308.2" y="100" transform="rotate(-90 308.2 100)">DVDD10</text>
<text x="312" y="99.8" transform="rotate(-90 312 99.8)">AVDD33</text>
<text x="314.6" y="99.8" transform="rotate(-90 314.6 99.8)">AVDD33</text>
<text x="318.4" y="100" transform="rotate(-90 318.4 100)">DVDD33</text>
<text x="320.9" y="100" transform="rotate(-90 320.9 100)">DVDD33</text>
<text x="323.4" y="100" transform="rotate(-90 323.4 100)">DVDD33</text>
<text x="122" y="103.4">U1D</text>
<text x="122.2" y="105.7">A64</text>
<text x="122.9" y="107.4" transform="rotate(-90 122.9 107.4)">U16</text>
<text x="161.9" y="106.1">R34</text>
<text x="289.3" y="106.3">MDI[0]+</text>
<text x="128.6" y="113.9">RGMII_RXD2</text>
<text x="128.6" y="111.4">RGMII_RXD3</text>
<text x="139.8" y="112.8">AA13</text>
<text x="161.9" y="111.2">R36</text>
<text x="161.9" y="113.7">R37</text>
<text x="161.9" y="108.6">R35</text>
<text x="162.5" y="113.5">22</text>
<text x="162.5" y="108.4">22</text>
<text x="162.5" y="110.9">22</text>
<text x="289.3" y="108.8">MDI[0]-</text>
<text x="289.3" y="111.4">MDI[1]+</text>
<text x="289.3" y="113.9">MDI[1]-</text>
<text x="315.9" y="113.9">RXD1/TXDLY</text>
<text x="317.8" y="111.4">RXD2/AN0</text>
<text x="317.8" y="108.8">RXD3/AN1</text>
<text x="124.1" y="115.6" transform="rotate(-90 124.1 115.6)">VCC-PD</text>
<text x="128.6" y="116.4">RGMII_RXD1</text>
<text x="128.6" y="119">RGMII_RXD0</text>
<text x="161.9" y="116.3">R38</text>
<text x="161.9" y="118.8">R39</text>
<text x="162.5" y="116">22</text>
<text x="162.5" y="118.6">22</text>
<text x="289.3" y="116.4">MDI[2]+</text>
<text x="289.3" y="119">MDI[2]-</text>
<text x="313.6" y="119">RXCTL/PHY_AD</text>
<text x="314.4" y="116.4">RXD0/SELRGV</text>
<text x="127.8" y="124.1">RGMII_RXCTL</text>
<text x="128.6" y="121.5">RGMII_RXCK</text>
<text x="139.7" y="120.4">AC16</text>
<text x="162.5" y="121.1">22</text>
<text x="236.8" y="123.9">R53</text>
<text x="289.3" y="121.5">MDI[3]+</text>
<text x="289.3" y="124.1">MDI[3]-</text>
<text x="324" y="121.5">RXC</text>
<text x="128.9" y="126.6">RGMII_NULL</text>
<text x="161.9" y="130.2">R40</text>
<text x="236.8" y="126.2">680</text>
<text x="289.3" y="129.1">LED2/RXDLY</text>
<text x="289.3" y="131.7">LED1/PHY_AD1</text>
<text x="323.1" y="131.7">TXD1</text>
<text x="323.1" y="129.1">TXD2</text>
<text x="323.1" y="126.6">TXD3</text>
<text x="128.9" y="135.5">RGMII_TXD3</text>
<text x="161.9" y="132.8">R41</text>
<text x="161.9" y="135.3">R42</text>
<text x="161.9" y="137.8">R43</text>
<text x="162.5" y="132.5">22</text>
<text x="162.5" y="135.1">22</text>
<text x="162.5" y="137.6">22</text>
<text x="230.6" y="132.1">+3.3V</text>
<text x="251.9" y="135.6">100nF</text>
<text x="251.9" y="137.9">C79</text>
<text x="269.2" y="134.9">+3.3V</text>
<text x="289.3" y="134.2">LED0/PHY_AD0</text>
<text x="322.3" y="136.8">TXCTL</text>
<text x="323.1" y="134.2">TDX0</text>
<text x="128.9" y="143.1">RGMII_TXD0</text>
<text x="128.9" y="140.6">RGMII_TXD1</text>
<text x="128.9" y="138">RGMII_TXD2</text>
<text x="161.9" y="140.4">R44</text>
<text x="161.9" y="142.9">R45</text>
<text x="162.5" y="142.7">22</text>
<text x="162.5" y="140.2">22</text>
<text x="324.3" y="139.3">TXC</text>
<text x="128.9" y="145.6">RGMII_TXCK</text>
<text x="129.2" y="148.2">RGMII_TXCT</text>
<text x="139.7" y="144.5">AB12</text>
<text x="162.5" y="145.2">22</text>
<text x="247" y="148.8">GND</text>
<text x="273.6" y="144.5">R54</text>
<text x="273.6" y="146.8">4.7K</text>
<text x="320.5" y="144.4">CLK125</text>
<text x="323.1" y="149.5">MDIO</text>
<text x="323.7" y="146.9">MDC</text>
<text x="128.1" y="150.7">RGMII_CLKIN</text>
<text x="135.8" y="155.8">MDC</text>
<text x="161.9" y="156">R46</text>
<text x="162.5" y="153.7">22</text>
<text x="289.3" y="150.7">PHYRSTB</text>
<text x="289.3" y="155.8">PMEB</text>
<text x="366.5" y="154.3" transform="rotate(-90 366.5 154.3)">R59</text>
<text x="377.4" y="151.9" transform="rotate(-90 377.4 151.9)">+3.3V</text>
<text x="135.1" y="158.3">MDIO</text>
<text x="197.5" y="161.5">GND</text>
<text x="252.7" y="156.5">+3.3V</text>
<text x="265.7" y="160" transform="rotate(-90 265.7 160)">+3.3V</text>
<text x="276.6" y="161.2" transform="rotate(-90 276.6 161.2)">4.7K</text>
<text x="289.3" y="158.3">INTB</text>
<text x="364.2" y="156.1" transform="rotate(-90 364.2 156.1)">2.49K</text>
<text x="231.4" y="167.9">PWR_FLAG</text>
<text x="248.4" y="166.1">C80</text>
<text x="265.8" y="166.1">C82</text>
<text x="278.9" y="163.2" transform="rotate(-90 278.9 163.2)">R56R55</text>
<text x="289.3" y="167.2">VDDREG</text>
<text x="289.3" y="164.7">VDDREG</text>
<text x="325.1" y="167.2">NC</text>
<text x="243.4" y="168.4">10uF,10V</text>
<text x="265.8" y="168.4">100nF</text>
<text x="266.4" y="172.3">2.2uH</text>
<text x="268" y="170">L3</text>
<text x="301.9" y="173.1">RTL8211E-VB</text>
<text x="307.2" y="170.8">U8</text>
<text x="243.4" y="179.8">10uF,10V</text>
<text x="248.4" y="177.5">C81</text>
<text x="261" y="175.4">GND</text>
<text x="277.8" y="179.5">2.49K</text>
<text x="278.7" y="177.2">R57</text>
<text x="289.3" y="174.9">REG_OUT</text>
<text x="319.7" y="178.7">CKXTAL1</text>
<text x="342" y="179.3">GND</text>
<text x="289.3" y="182.5">RSET</text>
<text x="319.7" y="181.2">CKXTAL2</text>
<text x="253.4" y="188.1">GND</text>
<text x="273.7" y="188.1">GND</text>
<text x="280.9" y="189.3" transform="rotate(-90 280.9 189.3)">+3.3V</text>
<text x="289.3" y="187.6">ENSWREG</text>
<text x="309.5" y="188.2" transform="rotate(-90 309.5 188.2)">GND</text>
<text x="312" y="188.2" transform="rotate(-90 312 188.2)">GND</text>
<text x="339.5" y="191.5">C93</text>
<text x="349.1" y="187.7">Y3</text>
<text x="349.1" y="190">Crystal_25MHz</text>
<text x="353.5" y="191.5">C95</text>
<text x="129.5" y="194.6">+3.3V</text>
<text x="306.7" y="197">GND</text>
<text x="309.2" y="197">GND</text>
<text x="339.5" y="193.8">18pF</text>
<text x="353.5" y="193.8">18pF</text>
<text x="334.6" y="200.8">GND</text>
<text x="342.3" y="198.3">GND</text>
<text x="348.6" y="200.8">GND</text>
<text x="120.1" y="211.5" transform="rotate(-90 120.1 211.5)">R28</text>
<text x="122.4" y="211.5" transform="rotate(-90 122.4 211.5)">10K</text>
<text x="127.7" y="211.5" transform="rotate(-90 127.7 211.5)">R29</text>
<text x="130" y="211.5" transform="rotate(-90 130 211.5)">10K</text>
<text x="135.3" y="211.5" transform="rotate(-90 135.3 211.5)">R30</text>
<text x="137.6" y="211.5" transform="rotate(-90 137.6 211.5)">10K</text>
<text x="142.9" y="211.5" transform="rotate(-90 142.9 211.5)">R31</text>
<text x="145.2" y="211.5" transform="rotate(-90 145.2 211.5)">10K</text>
<text x="149.3" y="211.5" transform="rotate(-90 149.3 211.5)">R32</text>
<text x="151.6" y="211.5" transform="rotate(-90 151.6 211.5)">10K</text>
<text x="156.9" y="211.5" transform="rotate(-90 156.9 211.5)">R33</text>
<text x="159.2" y="211.5" transform="rotate(-90 159.2 211.5)">10K</text>
<text x="164.5" y="211.5" transform="rotate(-90 164.5 211.5)">R47</text>
<text x="166.8" y="211.5" transform="rotate(-90 166.8 211.5)">10K</text>
<text x="170.9" y="211.5" transform="rotate(-90 170.9 211.5)">R51</text>
<text x="173.2" y="211.5" transform="rotate(-90 173.2 211.5)">10K</text>
</g>
<g font-size="1.8" fill="#0f0f0f">
<text x="259.1" y="64.5">VDD_1.05V</text>
<text x="259.1" y="78.5">VDD_1.05V</text>
<text x="255.3" y="105.1">MDI0+</text>
<text x="255.3" y="107.7">MDI0-</text>
<text x="334" y="107.7">RXD3</text>
<text x="170.2" y="112.8">RXD2</text>
<text x="170.2" y="110.2">RXD3</text>
<text x="255.3" y="112.8">MDI1-</text>
<text x="255.3" y="110.2">MDI1+</text>
<text x="334" y="112.8">RXD1</text>
<text x="334" y="110.2">RXD2</text>
<text x="170.2" y="117.8">RXD0</text>
<text x="170.2" y="115.3">RXD1</text>
<text x="255.3" y="117.8">MDI2-</text>
<text x="255.3" y="115.3">MDI2+</text>
<text x="334" y="115.3">RXD0</text>
<text x="334" y="117.8">RXCTL</text>
<text x="146" y="125.5">PHY_RST</text>
<text x="170.2" y="122.9">RXCTL</text>
<text x="170.2" y="120.4">RXC</text>
<text x="255.3" y="122.9">MDI3-</text>
<text x="255.3" y="120.4">MDI3+</text>
<text x="334" y="120.4">RXC</text>
<text x="334" y="125.5">TXD3</text>
<text x="274.3" y="130.5">PHY_AD1</text>
<text x="274.3" y="128">RXDLY</text>
<text x="334" y="130.5">TXD1</text>
<text x="334" y="128">TXD2</text>
<text x="168.9" y="134.4">TXD3</text>
<text x="168.9" y="136.9">TXD2</text>
<text x="274.3" y="133.1">PHY_AD0</text>
<text x="334" y="133.1">TXD0</text>
<text x="334" y="135.6">TXCTL</text>
<text x="168.9" y="139.4">TXD1</text>
<text x="168.9" y="142">TXD0</text>
<text x="334" y="143.2">CLKIN</text>
<text x="334" y="138.2">TXC</text>
<text x="168.9" y="147.1">TXCTL</text>
<text x="168.9" y="149.6">CLKIN</text>
<text x="168.9" y="144.5">TXC</text>
<text x="261.6" y="149.6">PHY_RST</text>
<text x="334" y="145.8">MDC</text>
<text x="334" y="148.3">MDIO</text>
<text x="351.8" y="148.3">MDIO</text>
<text x="146" y="154.7">MDC</text>
<text x="146" y="157.2">MDIO</text>
<text x="237.5" y="173.7">VDD_1.05V</text>
<text x="273" y="173.7">ETH_REG_OUT48</text>
<text x="115.6" y="218.2">PHY_AD0</text>
<text x="115.6" y="223.3">PHY_AD1</text>
<text x="115.6" y="229.6">RXDLY</text>
<text x="115.6" y="236">RXD0</text>
<text x="115.6" y="242.3">RXD1</text>
<text x="115.6" y="248.7">RXD2</text>
<text x="115.6" y="253.7">RXD3</text>
<text x="115.6" y="258.8">RXCTL</text>
</g>
<g font-size="1.8" fill="#009600">
<text x="273.7" y="78.9">GND</text>
<text x="280" y="78.9">GND</text>
<text x="253.4" y="175.4">GND</text>
</g>
<g font-size="1.8" fill="#a90000">
<text x="291.8" y="90.9" transform="rotate(-90 291.8 90.9)">3</text>
<text x="294.4" y="91.5" transform="rotate(-90 294.4 91.5)">40</text>
<text x="296.9" y="90.9" transform="rotate(-90 296.9 90.9)">9</text>
<text x="304.5" y="91.5" transform="rotate(-90 304.5 91.5)">36</text>
<text x="307.1" y="91.5" transform="rotate(-90 307.1 91.5)">28</text>
<text x="310.9" y="90.9" transform="rotate(-90 310.9 90.9)">6</text>
<text x="313.4" y="91.5" transform="rotate(-90 313.4 91.5)">41</text>
<text x="317.2" y="91.5" transform="rotate(-90 317.2 91.5)">21</text>
<text x="319.8" y="91.5" transform="rotate(-90 319.8 91.5)">15</text>
<text x="322.3" y="91.5" transform="rotate(-90 322.3 91.5)">37</text>
<text x="222.2" y="97.5">13</text>
<text x="222.2" y="100.1">14</text>
<text x="222.8" y="102.6">1</text>
<text x="222.8" y="105.2">2</text>
<text x="222.8" y="107.7">3</text>
<text x="286.3" y="105.2">1</text>
<text x="286.3" y="107.7">2</text>
<text x="328.9" y="107.7">18</text>
<text x="140.4" y="110.2">V17</text>
<text x="222.8" y="110.2">4</text>
<text x="222.8" y="112.8">7</text>
<text x="286.3" y="110.2">4</text>
<text x="286.3" y="112.8">5</text>
<text x="328.9" y="112.8">16</text>
<text x="328.9" y="110.2">17</text>
<text x="140.2" y="115.3">W16</text>
<text x="140.4" y="117.9">Y16</text>
<text x="222.8" y="115.3">5</text>
<text x="222.8" y="117.9">6</text>
<text x="286.3" y="115.3">7</text>
<text x="286.3" y="117.9">8</text>
<text x="328.9" y="117.9">13</text>
<text x="328.9" y="115.3">14</text>
<text x="139.7" y="125.5">AB15</text>
<text x="139.7" y="122.9">AB16</text>
<text x="222.2" y="125.5">10</text>
<text x="222.8" y="120.4">8</text>
<text x="222.8" y="122.9">9</text>
<text x="285.7" y="120.4">10</text>
<text x="285.7" y="122.9">11</text>
<text x="328.9" y="120.4">19</text>
<text x="328.9" y="125.5">26</text>
<text x="222.2" y="130.6">11</text>
<text x="222.2" y="128">12</text>
<text x="285.7" y="128">32</text>
<text x="285.7" y="130.6">35</text>
<text x="328.9" y="130.6">24</text>
<text x="328.9" y="128">25</text>
<text x="139.7" y="134.4">AB14</text>
<text x="139.7" y="136.9">AC14</text>
<text x="195.3" y="137.3" transform="rotate(-90 195.3 137.3)">SH</text>
<text x="197.9" y="137.3" transform="rotate(-90 197.9 137.3)">SH</text>
<text x="285.7" y="133.1">34</text>
<text x="328.9" y="133.1">23</text>
<text x="328.9" y="135.6">27</text>
<text x="139.7" y="142">AB13</text>
<text x="139.7" y="139.4">AC13</text>
<text x="328.9" y="138.2">22</text>
<text x="328.9" y="143.3">46</text>
<text x="139.7" y="147.1">AB11</text>
<text x="139.7" y="149.6">AC11</text>
<text x="285.7" y="149.6">29</text>
<text x="328.9" y="145.8">30</text>
<text x="328.9" y="148.3">31</text>
<text x="140.4" y="154.7">Y13</text>
<text x="285.7" y="154.7">33</text>
<text x="139.7" y="157.2">AC10</text>
<text x="285.7" y="157.2">20</text>
<text x="285.7" y="166.1">44</text>
<text x="285.7" y="163.6">45</text>
<text x="328.9" y="166.1">12</text>
<text x="285.7" y="173.7">48</text>
<text x="328.9" y="177.5">42</text>
<text x="285.7" y="181.4">39</text>
<text x="328.9" y="180.1">43</text>
<text x="285.7" y="186.4">38</text>
<text x="308.4" y="191.8" transform="rotate(-90 308.4 191.8)">47</text>
<text x="310.9" y="191.8" transform="rotate(-90 310.9 191.8)">49</text>
<text x="340.3" y="187.7">1</text>
<text x="346.6" y="187.7">3</text>
<text x="343.9" y="193.1" transform="rotate(-90 343.9 193.1)">4</text>
</g>
</svg>
